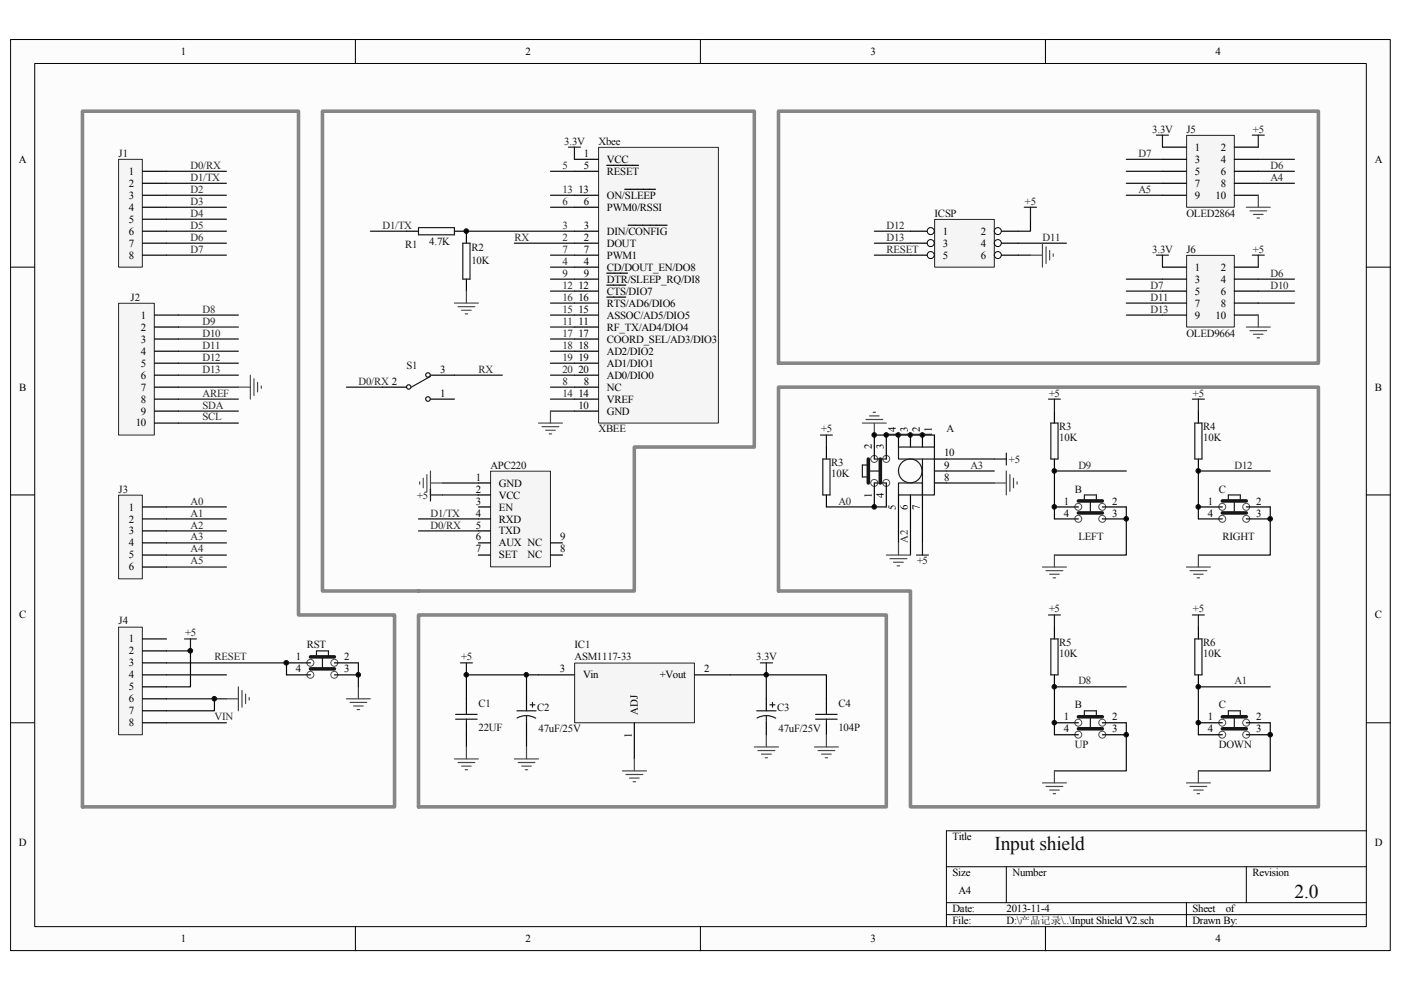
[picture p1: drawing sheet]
<svg xmlns="http://www.w3.org/2000/svg" width="297mm" height="210mm" viewBox="0 0 297 210" stroke-linecap="round" stroke-linejoin="round" font-family="sans-serif">
<path d="M2.3 8.4h292.5v193.1h-292.5z" fill="#fcfcfc"/>
<path d="M2.2 8.4h292.6v193.1h-292.6z" fill="none" stroke="#000" stroke-width=".21"/>
<path d="M7.4 13.5h282.3v183h-282.3z" fill="#fcfcfc"/>
<g fill="none" stroke="#000" stroke-width=".21">
<path d="M7.4 13.5h282.3v183h-282.3zM75.3 8.3v5.1M148.5 8.3v5.1M221.7 8.3v5.1M2.2 56.6h5.1M289.7 56.6h5.1M2.2 104.9h5.1M289.7 104.9h5.1M2.2 153.2h5.1M289.7 153.2h5.1M289.7 176.1h-89v20.4M75.3 196.5v5.1"/>
<path d="M148.5 196.5v5.1M200.7 183.8h89M200.7 191.4h89M200.7 193.9h89M213.4 183.8v7.6M221.7 196.5v5.1M251.5 191.4v5.1M264.2 183.8v7.6"/>
</g>
<circle cx="185.4" cy="102.4" r=".74" fill="#fcfcfc"/>
<circle cx="185.4" cy="102.4" r=".74" fill="none" stroke="#4c4c4c" stroke-width=".21"/>
<circle cx="185.4" cy="97.3" r=".74" fill="#fcfcfc"/>
<circle cx="185.4" cy="97.3" r=".74" fill="none" stroke="#4c4c4c" stroke-width=".21"/>
<circle cx="187.9" cy="102.4" r=".74" fill="#fcfcfc"/>
<circle cx="187.9" cy="102.4" r=".74" fill="none" stroke="#4c4c4c" stroke-width=".21"/>
<circle cx="187.9" cy="97.3" r=".74" fill="#fcfcfc"/>
<g fill="none" stroke="#4c4c4c" stroke-width=".21">
<circle cx="187.9" cy="97.3" r=".74"/>
<circle cx="228.6" cy="155.8" r=".74"/>
<circle cx="228.6" cy="153.2" r=".74"/>
<circle cx="233.7" cy="153.2" r=".74"/>
<circle cx="233.7" cy="155.8" r=".74"/>
<circle cx="259.1" cy="153.2" r=".74"/>
<circle cx="259.1" cy="155.8" r=".74"/>
<circle cx="264.2" cy="153.2" r=".74"/>
<circle cx="264.2" cy="155.8" r=".74"/>
</g>
<g fill="none" stroke="#000" stroke-width=".25">
<path d="M185.4 92.2v5.1M187.9 92.2v5.1M190.5 92.2v2.6M193 92.2v2.6M195.6 92.2v2.6M198.1 99.9h2.6M198.1 97.3h2.6M198.1 92.2v2.6M185.4 102.4v5.1M187.9 102.4v5.1M190.5 104.9v2.6M193 104.9v2.6"/>
<path d="M195.6 104.9v2.6M198.1 102.4h2.6M223.6 155.8h5M223.6 153.2h5M233.7 155.8h5.1M233.7 153.2h5.1M254.1 155.8h5.1M254.1 153.2h5.1M264.2 155.8h5.1M264.2 153.2h5.1"/>
</g>
<path d="M184.1 97.3v5.1M186.6 97.3v5.1M228.6 152h5.1M228.6 154.5h5.1M259.2 152h5M259.2 154.5h5" fill="none" stroke="#1c1c1c" stroke-width=".76"/>
<g fill="none" stroke="#1c1c1c" stroke-width=".25">
<path d="M184.1 98.6h-1.3v2.5h1.3M184.1 99.9h2.5M185.4 97.3h2.5M190.5 94.8h7.6v2.5h-7.6zM195.6 97.3v7.6h2.5v-7.6M185.4 102.4h2.5M190.5 102.4h5.1v2.5h-5.1zM229.9 152v-1.3h2.5v1.3M231.2 152v2.5M260.4 152v-1.3h2.6v1.3M261.7 152v2.5"/>
<circle cx="193" cy="99.8" r="2.51"/>
</g>
<path d="M25.2 33.8h5v22.8h-5z" fill="#f5f5f5"/>
<path d="M25.1 33.8h5.1v22.8h-5.1z" fill="none" stroke="#262626" stroke-width=".21"/>
<path d="M30.2 36.3h5.1M30.2 38.9h5.1M30.2 41.4h5.1M30.2 43.9h5.1M30.2 46.5h5.1M30.2 49h5.1M30.2 51.6h5.1M30.2 54.1h5.1" fill="none" stroke="#000" stroke-width=".25"/>
<path d="M25.2 105h5v17.7h-5z" fill="#f5f5f5"/>
<path d="M25.1 105h5.1v17.7h-5.1z" fill="none" stroke="#262626" stroke-width=".21"/>
<path d="M30.2 107.5h5.1M30.2 110h5.1M30.2 112.6h5.1M30.2 115.1h5.1M30.2 117.7h5.1M30.2 120.2h5.1" fill="none" stroke="#000" stroke-width=".25"/>
<g fill="none" stroke="#0e0e0e" stroke-width=".25">
<path d="M35.3 36.3h12.7M35.3 38.9h12.7M35.3 41.4h12.7M35.3 43.9h12.7M35.3 46.5h12.7M35.3 49h12.7M35.3 51.6h12.7M35.3 54.1h12.7M35.3 107.5h12.7M35.3 110h12.7M35.3 112.6h12.7M35.3 115.1h12.7"/>
<path d="M35.3 117.7h12.7M35.3 138h5.1v7.6h-5.1M35.3 120.2h12.7M35.3 143.1h12.7M35.3 148.2h12.7M35.3 153.2h12.7M45.5 148.2v2.5h-10.2"/>
</g>
<path d="M39.1 135.5h2.6M40.4 135.5v2.5" fill="none" stroke="#1c1c1c" stroke-width=".25"/>
<path d="M104.1 99.9h12.6v20.3h-12.6z" fill="#f5f5f5"/>
<path d="M104 99.9h12.7v20.3h-12.7z" fill="none" stroke="#262626" stroke-width=".21"/>
<g fill="none" stroke="#000" stroke-width=".25">
<path d="M175.2 94.8v2.5M223.6 87.2v2.5M223.6 97.3v2.6M254.1 87.2v2.5M254.1 97.3v2.6M101.4 102.4h2.6M101.4 104.9h2.6M101.4 107.5h2.6M101.4 110h2.6M101.4 112.6h2.6M101.4 115.1h2.6M101.4 117.7h2.6"/>
<path d="M116.7 115.1h2.5M116.7 117.7h2.5M175.2 104.9v2.6M223.6 107.5h5M223.6 110h5M233.7 107.5h5.1M233.7 110h5.1M254.1 107.5h5.1M254.1 110h5.1M264.2 107.5h5.1M264.2 110h5.1M223.6 132.9v2.6"/>
<path d="M254.1 132.9v2.6M60.7 143.1h5.1M60.7 140.5h5.1M70.9 143.1h5.1M70.9 140.5h5.1M223.6 143.1v2.5M254.1 143.1v2.5"/>
</g>
<g fill="none" stroke="#0e0e0e" stroke-width=".25">
<path d="M185.4 92.2h12.7M200.7 97.3h10.1M200.7 99.9h10.1M238.8 99.9h-15.2v10.1M269.3 99.9h-15.2v10.1M88.7 110h12.7M88.7 112.6h12.7M93.8 104.9h7.6M93.8 102.4h7.6M175.2 107.5h12.7M190.5 107.5v7.6M193 107.5v10.2"/>
<path d="M195.6 107.5v7.6M200.7 102.4h10.1M238.8 107.5v10.2h-15.2M269.3 107.5v10.2h-15.2M35.3 140.5h25.4v2.6M76 140.5v5.1M238.8 145.6h-15.2v10.2M238.8 153.2v10.2h-15.2M269.3 145.6h-15.2v10.2M269.3 153.2v10.2h-15.2"/>
</g>
<g fill="none" stroke="#4c4c4c" stroke-width=".25">
<path d="M91.3 99.9v5M182.8 89.7h5.1M183.6 88.9h3.6M184.4 88.2h2M185.1 87.4h.5M185.4 89.7v2.5M213.4 99.9v5M89 102.2v.5M89.7 101.4v2M90.5 100.6v3.6M91.3 102.4h2.5M187.9 117.7h5.1"/>
<path d="M188.7 118.4h3.6M189.4 119.2h2.1M190.2 120h.6M190.5 115.1v2.6M210.8 102.4h2.6M214.1 100.6v3.6M214.9 101.4v2M215.6 102.2v.5M223.6 117.7v2.5M254.1 117.7v2.5M221 120.2h5.1M221.8 121h3.5"/>
<path d="M222.5 121.8h2.1M223.3 122.5h.5M251.5 120.2h5.1M252.3 121h3.6M253.1 121.8h2M253.8 122.5h.5M48 148.2h2.5M50.5 145.6v5.1M51.3 146.4v3.5M52.1 147.2v2M52.8 147.9v.5M73.4 148.2h5.1"/>
<path d="M74.2 148.9h3.6M75 149.7h2M75.7 150.5h.5M76 145.6v2.6M221 166h5.1M221.8 166.8h3.5M222.5 167.5h2.1M223.3 168.3h.5M223.6 163.4v2.6M251.5 166h5.1M252.3 166.8h3.6M253.1 167.5h2"/>
<path d="M253.8 168.3h.5M254.1 163.4v2.6"/>
</g>
<g fill="none" stroke="#1c1c1c" stroke-width=".25">
<path d="M173.9 92.2h2.6M174.5 97.3h1.5v7.6h-1.5zM175.2 92.2v2.6M210.8 97.3h2.6M213.4 96.1v2.5M222.3 84.6h2.5M222.8 89.7h1.5v7.6h-1.5zM223.6 84.6v2.6M252.8 84.6h2.6M253.3 89.7h1.5v7.6h-1.5zM254.1 84.6v2.6M91.3 104.9h2.5"/>
<path d="M91.3 103.7v2.5M194.3 117.7h2.5M195.6 115.1v2.6M229.9 106.2v-1.3h2.5v1.3M231.2 106.2v2.6M260.4 106.2v-1.3h2.6v1.3M261.7 106.2v2.6M67.1 139.3v-1.3h2.5v1.3M68.4 139.3v2.5M222.3 130.4h2.5M222.8 135.5h1.5v7.6h-1.5zM223.6 130.4v2.5"/>
<path d="M252.8 130.4h2.6M253.3 135.5h1.5v7.6h-1.5zM254.1 130.4v2.5"/>
</g>
<g fill="none" stroke="#4c4c4c" stroke-width=".21">
<circle cx="228.6" cy="107.5" r=".74"/>
<circle cx="228.6" cy="110" r=".74"/>
<circle cx="233.7" cy="107.5" r=".74"/>
<circle cx="233.7" cy="110" r=".74"/>
<circle cx="259.1" cy="107.5" r=".74"/>
<circle cx="259.1" cy="110" r=".74"/>
<circle cx="264.2" cy="110" r=".74"/>
<circle cx="264.2" cy="107.5" r=".74"/>
<circle cx="65.8" cy="143.1" r=".74"/>
<circle cx="65.8" cy="140.5" r=".74"/>
<circle cx="70.9" cy="143.1" r=".74"/>
<circle cx="70.9" cy="140.5" r=".74"/>
</g>
<path d="M228.6 106.2h5.1M228.6 108.8h5.1M259.2 106.2h5M259.2 108.8h5M65.8 139.3h5.1M65.8 141.8h5.1" fill="none" stroke="#1c1c1c" stroke-width=".76"/>
<path d="M25.2 64.3h7.5v27.9h-7.5z" fill="#f5f5f5"/>
<path d="M25.1 64.3h7.6v27.9h-7.6z" fill="none" stroke="#262626" stroke-width=".21"/>
<path d="M32.8 66.8h5M32.8 69.3h5M32.8 71.9h5M32.8 74.5h5M32.8 77h5M32.8 79.5h5M32.8 82.1h5M32.8 84.6h5M32.8 87.2h5M32.8 89.7h5" fill="none" stroke="#000" stroke-width=".25"/>
<path d="M25.2 133h5v22.8h-5z" fill="#f5f5f5"/>
<path d="M25.1 133h5.1v22.8h-5.1z" fill="none" stroke="#262626" stroke-width=".21"/>
<path d="M30.2 135.5h5.1M30.2 138h5.1M30.2 140.5h5.1M30.2 143.1h5.1M30.2 145.6h5.1M30.2 148.2h5.1M30.2 150.7h5.1M30.2 153.2h5.1" fill="none" stroke="#000" stroke-width=".25"/>
<path d="M37.8 66.8h12.7M37.8 69.3h12.7M37.8 71.9h12.7M37.8 74.5h12.7M37.8 77h12.7M37.8 79.5h12.7M37.8 82.1h12.7M37.8 87.2h12.7M37.8 89.7h12.7M37.8 84.6h12.7" fill="none" stroke="#0e0e0e" stroke-width=".25"/>
<path d="M53.1 79.5v5.1M50.5 82.1h2.6M53.8 80.3v3.6M54.6 81.1v2M55.4 81.8v.5" fill="none" stroke="#4c4c4c" stroke-width=".25"/>
<path d="M198.2 46.6h12.6v10h-12.6z" fill="#f5f5f5"/>
<path d="M198.2 46.5h12.6v10.1h-12.6z" fill="none" stroke="#262626" stroke-width=".21"/>
<path d="M193 49h5.1" fill="none" stroke="#000" stroke-width=".25"/>
<circle cx="197.3" cy="49" r=".75" fill="#fcfcfc"/>
<circle cx="197.3" cy="49" r=".75" fill="none" stroke="#000" stroke-width=".21"/>
<path d="M210.8 49h5.1" fill="none" stroke="#000" stroke-width=".25"/>
<circle cx="211.6" cy="49" r=".74" fill="#fcfcfc"/>
<circle cx="211.6" cy="49" r=".74" fill="none" stroke="#000" stroke-width=".21"/>
<path d="M193 51.6h5.1" fill="none" stroke="#000" stroke-width=".25"/>
<circle cx="197.3" cy="51.5" r=".75" fill="#fcfcfc"/>
<circle cx="197.3" cy="51.5" r=".75" fill="none" stroke="#000" stroke-width=".21"/>
<path d="M210.8 51.6h5.1" fill="none" stroke="#000" stroke-width=".25"/>
<circle cx="211.6" cy="51.5" r=".74" fill="#fcfcfc"/>
<circle cx="211.6" cy="51.5" r=".74" fill="none" stroke="#000" stroke-width=".21"/>
<path d="M193 54.1h5.1" fill="none" stroke="#000" stroke-width=".25"/>
<circle cx="197.3" cy="54.1" r=".75" fill="#fcfcfc"/>
<circle cx="197.3" cy="54.1" r=".75" fill="none" stroke="#000" stroke-width=".21"/>
<path d="M210.8 54.1h5.1" fill="none" stroke="#000" stroke-width=".25"/>
<circle cx="211.6" cy="54.1" r=".74" fill="#fcfcfc"/>
<circle cx="211.6" cy="54.1" r=".74" fill="none" stroke="#000" stroke-width=".21"/>
<path d="M185.4 51.6h7.6M185.4 54.1h7.6M185.4 49h7.6M215.9 51.6h10.2M215.9 54.1h2.6M218.5 46.5v2.5h-2.6" fill="none" stroke="#0e0e0e" stroke-width=".25"/>
<path d="M218.5 54.1h2.5M221 51.6v5M221.8 52.3v3.6M222.5 53.1v2M223.3 53.8v.6" fill="none" stroke="#4c4c4c" stroke-width=".25"/>
<path d="M217.2 43.9h2.5M218.5 43.9v2.6" fill="none" stroke="#1c1c1c" stroke-width=".25"/>
<path d="M127 31.3h25.3v58.4h-25.3z" fill="#f5f5f5"/>
<path d="M126.9 31.2h25.4v58.5h-25.4z" fill="none" stroke="#262626" stroke-width=".21"/>
<g fill="none" stroke="#000" stroke-width=".25">
<path d="M121.8 33.8h5.1M121.8 36.3h5.1M128.6 35.1h6.8M86.2 49h2.5M96.3 49h2.6v2.6M98.9 59.2v2.5M121.8 51.6h5.1M121.8 49h5.1M121.8 56.6h5.1M121.8 43.9h5.1M121.8 41.4h5.1M121.8 59.2h5.1"/>
<path d="M121.8 54.1h5.1M128.6 57.9h4.5M132.5 40.1h6.5M133.2 47.8h8.2M121.8 61.7h5.1M121.8 64.3h5.1M121.8 66.8h5.1M121.8 69.3h5.1M121.8 71.9h5.1M121.8 74.5h5.1M121.8 77h5.1M121.8 79.5h5.1"/>
<path d="M128.6 60.5h4.1M128.6 63h4.1M121.8 84.6h5.1M121.8 87.2h5.1M121.8 82.1h5.1"/>
</g>
<g fill="none" stroke="#0e0e0e" stroke-width=".25">
<path d="M116.7 36.3h5.1M78.5 49h7.7M98.9 49h22.9M109 51.6h12.8M116.7 41.4h5.1M116.7 43.9h5.1M116.7 54.1h5.1M116.7 56.6h5.1M116.7 59.2h5.1M116.7 64.3h5.1M116.7 66.8h5.1M116.7 69.3h5.1"/>
<path d="M116.7 71.9h5.1M116.7 74.5h5.1M116.7 77h5.1M116.7 79.5h5.1M116.7 61.7h5.1M116.7 82.1h5.1M116.7 84.6h5.1M116.7 87.2h5.1"/>
</g>
<path d="M120.5 31.2h2.6M121.8 31.2v2.6M88.7 48.3h7.6v1.5h-7.6zM98.1 51.6h1.5v7.6h-1.5z" fill="none" stroke="#1c1c1c" stroke-width=".25"/>
<path d="M96.3 64.3h5.1M97.1 65h3.6M97.9 65.8h2M98.6 66.5h.5M98.9 61.7v2.6M114.2 89.7h5M114.9 90.5h3.6M115.7 91.2h2M116.5 92h.5M116.7 87.2v2.5" fill="none" stroke="#4c4c4c" stroke-width=".25"/>
<path d="M121.9 140.6h25.3v12.6h-25.3z" fill="#f5f5f5"/>
<path d="M121.8 140.6h25.4v12.6h-25.4z" fill="none" stroke="#262626" stroke-width=".21"/>
<path d="M91.3 79.5h5M81.1 82.1h5.1M91.3 84.6h5M98.9 148.2v2.5M98.9 153.2v2.6M114.2 143.1h7.6M134.5 153.2v7.7M147.2 143.1h7.7M175.2 148.2v2.5M175.2 153.2v2.6" fill="none" stroke="#000" stroke-width=".25"/>
<path d="M96.3 79.5h10.2M73.4 82.1h7.7M98.9 155.8v2.6M111.6 143.1v5.1M111.6 155.8v2.6M114.2 143.1h-15.3v5.1M154.9 143.1h20.3v5.1M162.5 143.1v5.1" fill="none" stroke="#0e0e0e" stroke-width=".25"/>
<g fill="none" stroke="#1c1c1c" stroke-width=".25">
<path d="M91.3 79.8l-4.1 2.3M96.6 152.5h4.6M96.6 151.5h4.6M97.6 140.5h2.6M98.9 140.5v2.6M98.9 150.7v.8M98.9 152.5v.7M161.2 140.5h2.6M162.5 140.5v2.6M172.9 152.5h4.6M172.9 151.5h4.6M175.2 150.7v.8"/>
<path d="M175.2 152.5v.7"/>
<circle cx="90.7" cy="79.5" r=".48"/>
<circle cx="86.7" cy="82" r=".46"/>
<circle cx="90.7" cy="84.6" r=".49"/>
</g>
<g fill="none" stroke="#4c4c4c" stroke-width=".25">
<path d="M98.9 158.4v2.5M111.6 158.4v2.5M159.9 158.4h5.2M160.7 159.1h3.6M161.5 159.9h2M162.5 155.8v2.6M172.7 158.4h5.1M173.4 159.1h3.6M174.2 159.9h2M175.2 155.8v2.6M96.3 160.9h5.1M97.1 161.7h3.6"/>
<path d="M97.9 162.4h2M98.6 163.2h.5M109 160.9h5.2M109.9 161.7h3.5M110.6 162.4h2M111.4 163.2h.5M131.9 163.4h5.2M132.7 164.2h3.6M133.5 165h2M134.2 165.7h.5M134.5 160.9v2.5M162.2 160.7h.5"/>
<path d="M175 160.7h.5"/>
</g>
<path d="M251.6 28.7h10.1v15.2h-10.1z" fill="#f5f5f5"/>
<path d="M251.6 28.7h10.1v15.2h-10.1z" fill="none" stroke="#262626" stroke-width=".21"/>
<path d="M246.5 31.2h5M246.5 33.8h5M246.5 36.3h5M246.5 38.9h5M261.7 31.2h5.1M261.7 33.8h5.1M261.7 36.3h5.1M261.7 38.9h5.1M246.5 41.4h5M261.7 41.4h5.1" fill="none" stroke="#000" stroke-width=".25"/>
<path d="M251.6 54.2h10.1v15.1h-10.1z" fill="#f5f5f5"/>
<path d="M251.6 54.1h10.1v15.2h-10.1z" fill="none" stroke="#262626" stroke-width=".21"/>
<g fill="none" stroke="#000" stroke-width=".25">
<path d="M246.5 56.6h5M246.5 59.2h5M261.7 56.6h5.1M261.7 59.2h5.1M246.5 61.7h5M246.5 64.3h5M246.5 66.8h5M261.7 61.7h5.1M261.7 64.3h5.1M261.7 66.8h5.1M111.6 148.2v2.5M111.6 153.2v2.6"/>
<path d="M162.5 148.2v2.5M162.5 153.2v2.6"/>
</g>
<g fill="none" stroke="#1c1c1c" stroke-width=".25">
<path d="M245.2 28.7h2.5M246.5 28.7v2.5M265.5 28.7h2.6M266.8 28.7v2.5M245.2 54.1h2.5M246.5 54.1v2.5M265.5 54.1h2.6M266.8 54.1v2.5M109.6 150.7h4.1M111.6 151.7l.8 .1 1.2 .5M111.6 151.7l-.8 .1-1.2 .4M111.6 151.7v1.5"/>
<path d="M112.4 149.4h1M112.9 148.9v1M160.4 150.7h4.1M160.5 152.2l1.2-.4 .8-.1 .8 .1 1.2 .5M162.5 151.7v1.5M163.2 149.4h1.1M163.8 148.9v1"/>
</g>
<g fill="none" stroke="#0e0e0e" stroke-width=".25">
<path d="M238.8 33.8h7.7M238.8 36.3h7.7M238.8 38.9h7.7M266.8 33.8h7.6M266.8 36.3h7.6M266.8 38.9h7.6M238.8 41.4h7.7M238.8 59.2h7.7M266.8 59.2h7.6M238.8 61.7h7.7M238.8 64.3h7.7M238.8 66.8h7.7"/>
<path d="M266.8 61.7h7.6M266.8 64.3h7.6"/>
</g>
<path d="M264.2 43.9h5.1M265 44.7h3.6M265.8 45.5h2M266.5 46.2h.5M266.8 41.4v2.5M264.2 69.3h5.1M265 70.1h3.6M265.8 70.9h2M266.5 71.6h.5M266.8 66.8v2.5" fill="none" stroke="#4c4c4c" stroke-width=".25"/>
<path d="M17.5 23.6h45.8v106.8h20.3v40.7h-66.1zM68.4 23.6h91.5v71.2h-25.4v30.5h-66.1zM165.1 23.6h114.4v53.4h-114.4zM165.1 82.1h114.4v89h-86.5v-45.8h-27.9zM88.7 130.4h99.2v40.7h-99.2z" fill="none" stroke="#868686" stroke-width=".76"/>
<circle cx="40.4" cy="138" r=".49" fill="#0e0e0e"/>
<circle cx="40.4" cy="138" r=".49" fill="none" stroke="#0e0e0e" stroke-width=".21"/>
<circle cx="45.4" cy="148.1" r=".49" fill="#0e0e0e"/>
<circle cx="45.4" cy="148.1" r=".49" fill="none" stroke="#0e0e0e" stroke-width=".21"/>
<circle cx="60.7" cy="140.5" r=".5" fill="#0e0e0e"/>
<circle cx="60.7" cy="140.5" r=".5" fill="none" stroke="#0e0e0e" stroke-width=".21"/>
<circle cx="76" cy="143.1" r=".49" fill="#0e0e0e"/>
<circle cx="76" cy="143.1" r=".49" fill="none" stroke="#0e0e0e" stroke-width=".21"/>
<circle cx="98.9" cy="143.1" r=".49" fill="#0e0e0e"/>
<circle cx="98.9" cy="143.1" r=".49" fill="none" stroke="#0e0e0e" stroke-width=".21"/>
<circle cx="98.9" cy="49" r=".49" fill="#0e0e0e"/>
<circle cx="98.9" cy="49" r=".49" fill="none" stroke="#0e0e0e" stroke-width=".21"/>
<circle cx="111.6" cy="143.1" r=".48" fill="#0e0e0e"/>
<circle cx="111.6" cy="143.1" r=".48" fill="none" stroke="#0e0e0e" stroke-width=".21"/>
<circle cx="162.5" cy="143.1" r=".48" fill="#0e0e0e"/>
<circle cx="162.5" cy="143.1" r=".48" fill="none" stroke="#0e0e0e" stroke-width=".21"/>
<circle cx="185.4" cy="107.5" r=".49" fill="#0e0e0e"/>
<circle cx="185.4" cy="107.5" r=".49" fill="none" stroke="#0e0e0e" stroke-width=".21"/>
<circle cx="185.4" cy="92.2" r=".49" fill="#0e0e0e"/>
<circle cx="185.4" cy="92.2" r=".49" fill="none" stroke="#0e0e0e" stroke-width=".21"/>
<circle cx="187.9" cy="92.2" r=".49" fill="#0e0e0e"/>
<circle cx="187.9" cy="92.2" r=".49" fill="none" stroke="#0e0e0e" stroke-width=".21"/>
<circle cx="190.4" cy="92.2" r=".48" fill="#0e0e0e"/>
<circle cx="190.4" cy="92.2" r=".48" fill="none" stroke="#0e0e0e" stroke-width=".21"/>
<circle cx="193" cy="92.2" r=".48" fill="#0e0e0e"/>
<circle cx="193" cy="92.2" r=".48" fill="none" stroke="#0e0e0e" stroke-width=".21"/>
<circle cx="195.6" cy="92.2" r=".49" fill="#0e0e0e"/>
<circle cx="195.6" cy="92.2" r=".49" fill="none" stroke="#0e0e0e" stroke-width=".21"/>
<circle cx="223.5" cy="153.2" r=".49" fill="#0e0e0e"/>
<circle cx="223.5" cy="153.2" r=".49" fill="none" stroke="#0e0e0e" stroke-width=".21"/>
<circle cx="223.5" cy="145.6" r=".49" fill="#0e0e0e"/>
<circle cx="223.5" cy="145.6" r=".49" fill="none" stroke="#0e0e0e" stroke-width=".21"/>
<circle cx="223.5" cy="107.5" r=".49" fill="#0e0e0e"/>
<circle cx="223.5" cy="107.5" r=".49" fill="none" stroke="#0e0e0e" stroke-width=".21"/>
<circle cx="223.5" cy="99.8" r=".49" fill="#0e0e0e"/>
<circle cx="223.5" cy="99.8" r=".49" fill="none" stroke="#0e0e0e" stroke-width=".21"/>
<circle cx="238.8" cy="155.8" r=".48" fill="#0e0e0e"/>
<circle cx="238.8" cy="155.8" r=".48" fill="none" stroke="#0e0e0e" stroke-width=".21"/>
<circle cx="238.8" cy="110" r=".49" fill="#0e0e0e"/>
<circle cx="238.8" cy="110" r=".49" fill="none" stroke="#0e0e0e" stroke-width=".21"/>
<circle cx="254.1" cy="153.2" r=".49" fill="#0e0e0e"/>
<circle cx="254.1" cy="153.2" r=".49" fill="none" stroke="#0e0e0e" stroke-width=".21"/>
<circle cx="254.1" cy="145.6" r=".49" fill="#0e0e0e"/>
<circle cx="254.1" cy="145.6" r=".49" fill="none" stroke="#0e0e0e" stroke-width=".21"/>
<circle cx="254.1" cy="107.5" r=".49" fill="#0e0e0e"/>
<circle cx="254.1" cy="107.5" r=".49" fill="none" stroke="#0e0e0e" stroke-width=".21"/>
<circle cx="254.1" cy="99.8" r=".49" fill="#0e0e0e"/>
<circle cx="254.1" cy="99.8" r=".49" fill="none" stroke="#0e0e0e" stroke-width=".21"/>
<circle cx="269.3" cy="155.8" r=".48" fill="#0e0e0e"/>
<circle cx="269.3" cy="155.8" r=".48" fill="none" stroke="#0e0e0e" stroke-width=".21"/>
<circle cx="269.3" cy="110" r=".49" fill="#0e0e0e"/>
<circle cx="269.3" cy="110" r=".49" fill="none" stroke="#0e0e0e" stroke-width=".21"/>
<g font-size="4.1" fill="#0e0e0e">
<text x="210.9" y="180.3">Input shield</text>
<text x="274.4" y="190.5">2.0</text>
</g>
<g font-size="2.3">
<text x="38.3" y="11.6">1</text>
<text x="111.4" y="11.6">2</text>
<text x="184.6" y="11.6">3</text>
<text x="257.7" y="11.6">4</text>
<text x="4" y="34.5">A</text>
<text x="123.8" y="33.2">1</text>
<text x="123.8" y="35.8">5</text>
<text x="128.7" y="34.5">VCC</text>
<text x="253.3" y="32">1</text>
<text x="253.3" y="34.5">3</text>
<text x="258.9" y="32">2</text>
<text x="258.9" y="34.5">4</text>
<text x="291.5" y="34.5">A</text>
<text x="27.3" y="37">1</text>
<text x="27.3" y="39.6">2</text>
<text x="122.6" y="40.9">13</text>
<text x="128.7" y="37">RESET</text>
<text x="253.3" y="37">5</text>
<text x="253.3" y="39.6">7</text>
<text x="258.9" y="37">6</text>
<text x="258.9" y="39.6">8</text>
<text x="27.3" y="42.1">3</text>
<text x="27.3" y="44.7">4</text>
<text x="27.3" y="47.2">5</text>
<text x="123.8" y="43.4">6</text>
<text x="128.7" y="44.7">PWM0/RSSI</text>
<text x="128.7" y="42.1">ON/SLEEP</text>
<text x="253.3" y="42.1">9</text>
<text x="257.7" y="42.1">10</text>
<text x="27.3" y="49.7">6</text>
<text x="27.3" y="52.3">7</text>
<text x="123.8" y="51">2</text>
<text x="123.8" y="48.5">3</text>
<text x="123.8" y="53.6">7</text>
<text x="128.7" y="52.3">DOUT</text>
<text x="128.7" y="49.7">DIN/CONFIG</text>
<text x="199.9" y="49.7">1</text>
<text x="199.9" y="52.3">3</text>
<text x="208" y="49.7">2</text>
<text x="208" y="52.3">4</text>
<text x="27.3" y="54.8">8</text>
<text x="123.8" y="56.1">4</text>
<text x="123.8" y="58.7">9</text>
<text x="128.7" y="57.4">CD/DOUT_EN/DO8</text>
<text x="128.7" y="59.9">DTR/SLEEP_RQ/DI8</text>
<text x="128.7" y="54.8">PWM1</text>
<text x="199.9" y="54.8">5</text>
<text x="208" y="54.8">6</text>
<text x="253.3" y="57.4">1</text>
<text x="253.3" y="59.9">3</text>
<text x="258.9" y="57.4">2</text>
<text x="258.9" y="59.9">4</text>
<text x="122.6" y="61.2">12</text>
<text x="122.6" y="63.8">16</text>
<text x="128.7" y="62.5">CTS/DIO7</text>
<text x="128.7" y="65">RTS/AD6/DIO6</text>
<text x="253.3" y="62.5">5</text>
<text x="253.3" y="65">7</text>
<text x="258.9" y="62.5">6</text>
<text x="258.9" y="65">8</text>
<text x="29.9" y="67.6">1</text>
<text x="29.9" y="70.1">2</text>
<text x="122.6" y="66.3">15</text>
<text x="122.6" y="68.8">11</text>
<text x="122.6" y="71.4">17</text>
<text x="128.7" y="67.6">ASSOC/AD5/DIO5</text>
<text x="128.7" y="70.1">RF_TX/AD4/DIO4</text>
<text x="253.3" y="67.6">9</text>
<text x="257.7" y="67.6">10</text>
<text x="29.9" y="72.6">3</text>
<text x="29.9" y="75.2">4</text>
<text x="29.9" y="77.7">5</text>
<text x="122.6" y="73.9">18</text>
<text x="122.6" y="76.5">19</text>
<text x="128.7" y="72.6">COORD_SEL/AD3/DIO3</text>
<text x="128.7" y="75.2">AD2/DIO2</text>
<text x="128.7" y="77.7">AD1/DIO1</text>
<text x="4.1" y="82.8">B</text>
<text x="29.9" y="80.3">6</text>
<text x="29.9" y="82.8">7</text>
<text x="93.3" y="79">3</text>
<text x="122.6" y="79">20</text>
<text x="123.8" y="81.5">8</text>
<text x="128.7" y="82.8">NC</text>
<text x="128.7" y="80.3">AD0/DIO0</text>
<text x="291.5" y="82.8">B</text>
<text x="29.9" y="85.3">8</text>
<text x="29.9" y="87.9">9</text>
<text x="93.3" y="84.1">1</text>
<text x="122.6" y="84.1">14</text>
<text x="122.6" y="86.6">10</text>
<text x="128.7" y="85.3">VREF</text>
<text x="128.7" y="87.9">GND</text>
<text x="28.8" y="90.4">10</text>
<text x="184.9" y="95.3" transform="rotate(-90 184.9 95.3)">2</text>
<text x="187.4" y="95.3" transform="rotate(-90 187.4 95.3)">3</text>
<text x="189.9" y="92.8" transform="rotate(-90 189.9 92.8)">14</text>
<text x="192.5" y="92.8" transform="rotate(-90 192.5 92.8)">13</text>
<text x="195" y="92.8" transform="rotate(-90 195 92.8)">12</text>
<text x="197.6" y="92.8" transform="rotate(-90 197.6 92.8)">11</text>
<text x="100.9" y="101.9">1</text>
<text x="200.1" y="101.9">8</text>
<text x="200.1" y="99.4">9</text>
<text x="200.1" y="96.8">10</text>
<text x="100.9" y="104.4">2</text>
<text x="100.9" y="107">3</text>
<text x="105.8" y="103.2">GND</text>
<text x="105.8" y="105.7">VCC</text>
<text x="184.9" y="105.6" transform="rotate(-90 184.9 105.6)">1</text>
<text x="187.4" y="105.6" transform="rotate(-90 187.4 105.6)">4</text>
<text x="225.5" y="107">1</text>
<text x="235.8" y="107">2</text>
<text x="256.1" y="107">1</text>
<text x="266.3" y="107">2</text>
<text x="27.3" y="108.2">1</text>
<text x="27.3" y="110.8">2</text>
<text x="27.3" y="113.3">3</text>
<text x="100.9" y="109.5">4</text>
<text x="100.9" y="112.1">5</text>
<text x="105.8" y="108.2">EN</text>
<text x="105.8" y="110.8">RXD</text>
<text x="105.8" y="113.3">TXD</text>
<text x="189.9" y="108.2" transform="rotate(-90 189.9 108.2)">5</text>
<text x="192.5" y="108.2" transform="rotate(-90 192.5 108.2)">6</text>
<text x="195" y="108.2" transform="rotate(-90 195 108.2)">7</text>
<text x="225.5" y="109.5">4</text>
<text x="235.8" y="109.5">3</text>
<text x="256.1" y="109.5">4</text>
<text x="266.3" y="109.5">3</text>
<text x="27.3" y="115.9">4</text>
<text x="27.3" y="118.4">5</text>
<text x="100.9" y="114.6">6</text>
<text x="100.9" y="117.1">7</text>
<text x="105.8" y="115.9">AUX NC</text>
<text x="105.8" y="118.4">SET</text>
<text x="111.8" y="118.4">NC</text>
<text x="118.7" y="117.1">8</text>
<text x="118.7" y="114.6">9</text>
<text x="27.3" y="120.9">6</text>
<text x="4.1" y="131.1">C</text>
<text x="291.5" y="131.1">C</text>
<text x="27.3" y="136.2">1</text>
<text x="27.3" y="138.7">2</text>
<text x="27.3" y="141.3">3</text>
<text x="27.3" y="143.8">4</text>
<text x="62.7" y="142.6">4</text>
<text x="62.7" y="140">1</text>
<text x="73" y="140">2</text>
<text x="73" y="142.6">3</text>
<text x="118.7" y="142.6">3</text>
<text x="123.6" y="143.8">Vin</text>
<text x="139.9" y="143.8">+Vout</text>
<text x="149.3" y="142.6">2</text>
<text x="27.3" y="146.4">5</text>
<text x="27.3" y="148.9">6</text>
<text x="27.3" y="151.5">7</text>
<text x="27.3" y="154">8</text>
<text x="135.3" y="151.5" transform="rotate(-90 135.3 151.5)">ADJ</text>
<text x="225.5" y="155.3">4</text>
<text x="225.5" y="152.7">1</text>
<text x="235.8" y="152.7">2</text>
<text x="235.8" y="155.3">3</text>
<text x="256.1" y="155.3">4</text>
<text x="256.1" y="152.7">1</text>
<text x="266.3" y="152.7">2</text>
<text x="266.3" y="155.3">3</text>
<text x="134" y="156.5" transform="rotate(-90 134 156.5)">1</text>
<text x="4" y="179.4">D</text>
<text x="201.9" y="178.1">Title</text>
<text x="291.5" y="179.4">D</text>
<text x="201.9" y="185.8">Size</text>
<text x="214.7" y="185.8">Number</text>
<text x="265.6" y="185.8">Revision</text>
<text x="203.2" y="189.6">A4</text>
<text x="201.9" y="193.4">Date:</text>
<text x="201.9" y="196">File:</text>
<text x="213.4" y="193.4">2013-11-4</text>
<text x="213.4" y="196">D:\产产产产\..\Input Shield V2.sch</text>
<text x="252.8" y="193.4">Sheet</text>
<text x="252.8" y="196">Drawn By:</text>
<text x="259.9" y="193.4">of</text>
<text x="38.3" y="199.8">1</text>
<text x="111.4" y="199.8">2</text>
<text x="184.6" y="199.8">3</text>
<text x="257.7" y="199.8">4</text>
</g>
<g font-size="2.3" fill="#1c1c1c">
<text x="244.3" y="28.2">3.3V</text>
<text x="265.6" y="28.2">+5</text>
<text x="119.6" y="30.7">3.3V</text>
<text x="217.3" y="43.4">+5</text>
<text x="244.3" y="53.6">3.3V</text>
<text x="265.6" y="53.6">+5</text>
<text x="222.4" y="84.1">+5</text>
<text x="252.9" y="84.1">+5</text>
<text x="174.1" y="91.7">+5</text>
<text x="213.9" y="98.1">+5</text>
<text x="88.4" y="105.7">+5</text>
<text x="194.4" y="119.7">+5</text>
<text x="222.4" y="129.8">+5</text>
<text x="252.9" y="129.8">+5</text>
<text x="39.2" y="134.9">+5</text>
<text x="97.7" y="140">+5</text>
<text x="160.4" y="140">3.3V</text>
</g>
<g font-size="2.3" fill="#0e0e0e">
<text x="251.5" y="28.2">J5</text>
<text x="25.1" y="33.2">J1</text>
<text x="126.9" y="30.7">Xbee</text>
<text x="198.1" y="45.9">ICSP</text>
<text x="251.5" y="45.9">OLED2864</text>
<text x="85.9" y="52.5">R1</text>
<text x="91" y="52">4.7K</text>
<text x="99.9" y="53.3">R2</text>
<text x="251.5" y="53.6">J6</text>
<text x="99.9" y="55.9">10K</text>
<text x="27.7" y="63.8">J2</text>
<text x="251.5" y="71.4">OLED9664</text>
<text x="86.2" y="78.2">S1</text>
<text x="126.9" y="91.7">XBEE</text>
<text x="200.7" y="91.7">A</text>
<text x="224.6" y="91.2">R3</text>
<text x="224.6" y="93.5">10K</text>
<text x="255.1" y="91.2">R4</text>
<text x="255.1" y="93.5">10K</text>
<text x="104" y="99.4">APC220</text>
<text x="176.2" y="98.8">R3</text>
<text x="176.2" y="101.1">10K</text>
<text x="25.1" y="104.4">J3</text>
<text x="227.9" y="104.4">B</text>
<text x="258.4" y="104.4">C</text>
<text x="228.6" y="114.6">LEFT</text>
<text x="259.2" y="114.6">RIGHT</text>
<text x="25.1" y="132.4">J4</text>
<text x="65.1" y="137.5">RST</text>
<text x="121.8" y="137.5">IC1</text>
<text x="224.6" y="136.9">R5</text>
<text x="255.1" y="136.9">R6</text>
<text x="121.8" y="140">ASM1117-33</text>
<text x="224.6" y="139.2">10K</text>
<text x="255.1" y="139.2">10K</text>
<text x="101.5" y="149.9">C1</text>
<text x="177.8" y="149.9">C4</text>
<text x="101.5" y="155">22UF</text>
<text x="113.9" y="150.7">C2</text>
<text x="114.2" y="155.3">47uF/25V</text>
<text x="164.8" y="150.7">C3</text>
<text x="165.1" y="155.3">47uF/25V</text>
<text x="177.8" y="155">104P</text>
<text x="227.9" y="150.2">B</text>
<text x="258.4" y="150.2">C</text>
<text x="227.9" y="158.6">UP</text>
<text x="258.4" y="158.6">DOWN</text>
</g>
<g font-size="2.3" fill="#262626">
<text x="40.4" y="35.8">D0/RX</text>
<text x="119.2" y="35.8">5</text>
<text x="241.4" y="33.2">D7</text>
<text x="269.4" y="35.8">D6</text>
<text x="40.4" y="38.3">D1/TX</text>
<text x="40.4" y="40.9">D2</text>
<text x="119.2" y="40.9">13</text>
<text x="241.4" y="40.9">A5</text>
<text x="269.4" y="38.3">A4</text>
<text x="40.4" y="43.4">D3</text>
<text x="40.4" y="45.9">D4</text>
<text x="119.2" y="43.4">6</text>
<text x="40.4" y="48.5">D5</text>
<text x="40.4" y="51">D6</text>
<text x="40.4" y="53.6">D7</text>
<text x="81.1" y="48.5">D1/TX</text>
<text x="109.1" y="51">RX</text>
<text x="119.2" y="51">2</text>
<text x="119.2" y="48.5">3</text>
<text x="119.2" y="53.6">7</text>
<text x="188" y="48.5">D12</text>
<text x="188" y="51">D13</text>
<text x="188" y="53.6">RESET</text>
<text x="221" y="51">D11</text>
<text x="119.2" y="56.1">4</text>
<text x="119.2" y="58.7">9</text>
<text x="269.4" y="58.7">D6</text>
<text x="119.2" y="61.2">12</text>
<text x="119.2" y="63.8">16</text>
<text x="243.9" y="61.2">D7</text>
<text x="243.9" y="63.8">D11</text>
<text x="269.4" y="61.2">D10</text>
<text x="43" y="66.3">D8</text>
<text x="43" y="68.8">D9</text>
<text x="43" y="71.4">D10</text>
<text x="119.2" y="68.8">11</text>
<text x="119.2" y="66.3">15</text>
<text x="119.2" y="71.4">17</text>
<text x="243.9" y="66.3">D13</text>
<text x="43" y="73.9">D11</text>
<text x="43" y="76.5">D12</text>
<text x="119.2" y="73.9">18</text>
<text x="119.2" y="76.5">19</text>
<text x="43" y="79">D13</text>
<text x="76" y="81.5">D0/RX 2</text>
<text x="101.5" y="79">RX</text>
<text x="119.2" y="81.5">8</text>
<text x="119.2" y="79">20</text>
<text x="43" y="84.1">AREF</text>
<text x="43" y="86.6">SDA</text>
<text x="43" y="89.2">SCL</text>
<text x="119.2" y="84.1">14</text>
<text x="205.8" y="99.4">A3</text>
<text x="228.6" y="99.4">D9</text>
<text x="261.7" y="99.4">D12</text>
<text x="40.4" y="107">A0</text>
<text x="177.8" y="107">A0</text>
<text x="40.4" y="109.5">A1</text>
<text x="40.4" y="112.1">A2</text>
<text x="91.3" y="112.1">D0/RX</text>
<text x="91.3" y="109.5">D1/TX</text>
<text x="40.4" y="114.6">A3</text>
<text x="40.4" y="117.1">A4</text>
<text x="40.4" y="119.7">A5</text>
<text x="192.5" y="115.1" transform="rotate(-90 192.5 115.1)">A2</text>
<text x="45.5" y="140">RESET</text>
<text x="228.6" y="145.1">D8</text>
<text x="261.7" y="145.1">A1</text>
<text x="45.5" y="152.7">VIN</text>
</g>
</svg>
